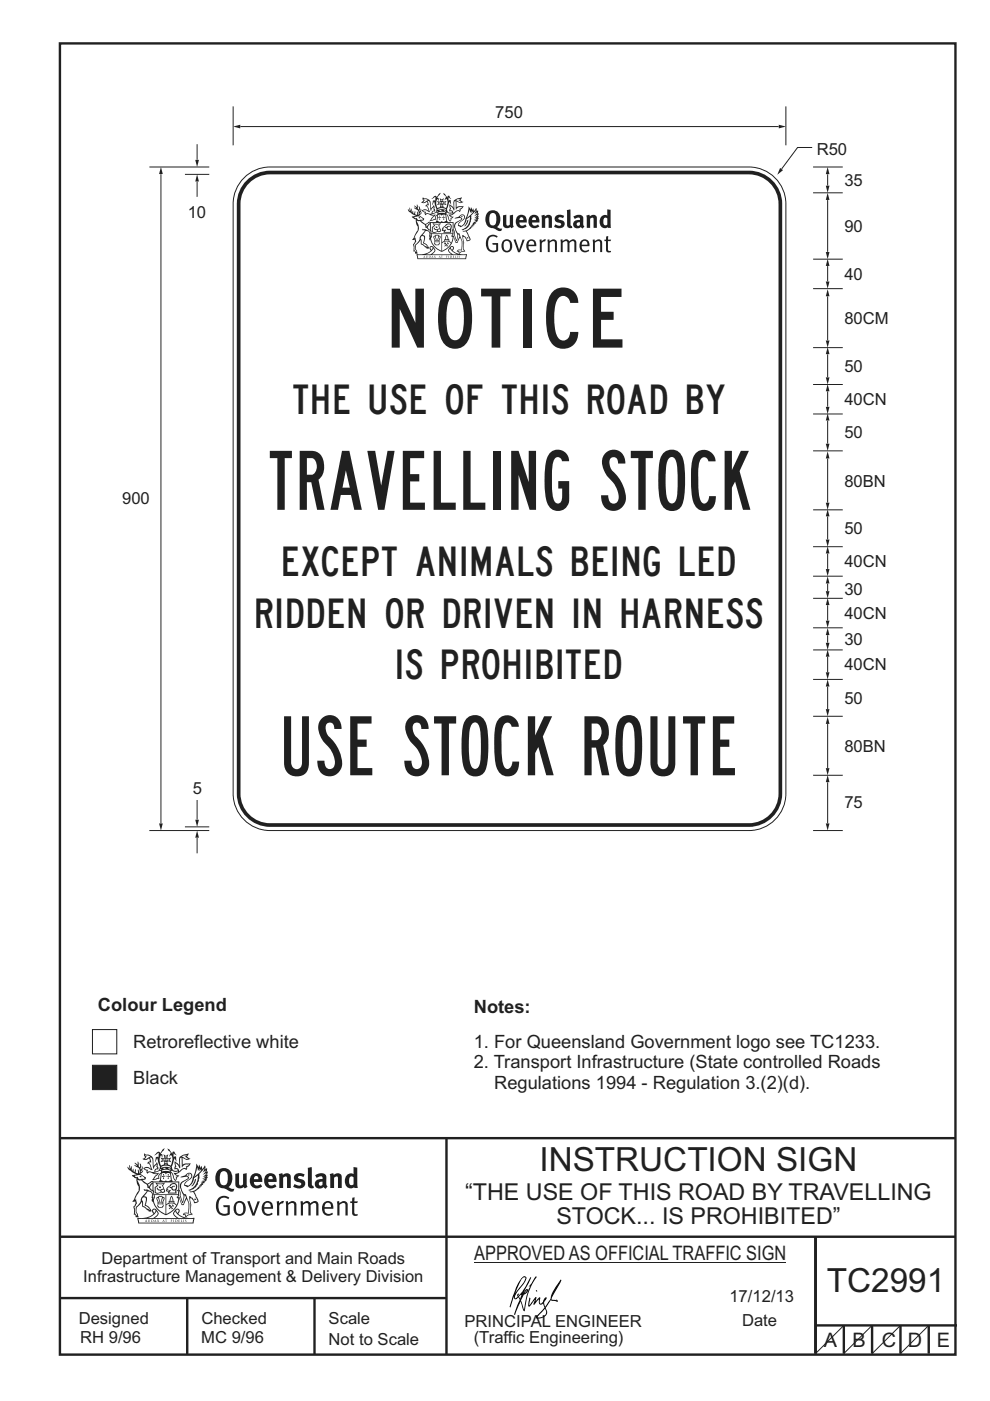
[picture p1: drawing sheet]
<svg xmlns="http://www.w3.org/2000/svg" width="210mm" height="297mm" viewBox="0 0 210 297" stroke-linecap="round" stroke-linejoin="round" font-family="sans-serif">
<g fill="none" stroke="#231f20" stroke-width=".51">
<path d="M12.7 9.2h190v278h-190zM12.7 241.3h189.9M94.7 241.4v45.8M12.7 275.2h82M12.7 262.2h190.1M39.7 275.2v12M66.7 275.2v12M173 262.2v24.8M173 281h30M179 281v6M185 281v6M191 281v6"/>
<path d="M197 281v6"/>
</g>
<path d="M100.6 267.7h66.2" fill="none" stroke="#231f20" stroke-width=".21"/>
<g fill="#231f20">
<path d="M47 248.5a2.55 2.55 0 0 0 0 2.7l.3 .1a.81 .81 0 0 0 1-.9v-.6a1.04 1.04 0 0 0-1.1-1.5zM46.3 248.1a1.82 1.82 0 0 1 2.1-.2 1.82 1.82 0 0 1 .9 1.9 2.29 2.29 0 0 1-.8 1.9l.7 .3h.5l-.2 .6a2.87 2.87 0 0 1-2-.7 2.12 2.12 0 0 1-1.7-3.1z" fill-rule="evenodd"/>
<path d="M49.9 248.9l.8-.2v2a.46 .46 0 0 0 .2 .6 .46 .46 0 0 0 .7-.2v-2.2l.7-.2v2.4l.2 .5-.6 .4-.2-.3a1.02 1.02 0 0 1-1.2 .2 1.02 1.02 0 0 1-.6-1.1z" fill-rule="evenodd"/>
<path d="M54 249.5l-.1 .5h.9a.49 .49 0 0 0-.2-.6 .49 .49 0 0 0-.6 .1zM53.4 249.2a1.34 1.34 0 0 1 1.6-.3 1.34 1.34 0 0 1 .6 1.5v.2h-1.7a.77 .77 0 0 0 .5 .8 .77 .77 0 0 0 .9-.3l.3 .4a1.59 1.59 0 0 1-2.1 .2 1.59 1.59 0 0 1-.4-2z" fill-rule="evenodd"/>
<path d="M57 249.5l-.1 .5h.9a.49 .49 0 0 0-.2-.6 .49 .49 0 0 0-.6 .1zM56.4 249.2a1.34 1.34 0 0 1 1.6-.3 1.34 1.34 0 0 1 .7 1.5v.2h-1.8a.77 .77 0 0 0 .5 .8 .77 .77 0 0 0 .9-.3l.3 .4a1.59 1.59 0 0 1-2 .2 1.59 1.59 0 0 1-.5-2z" fill-rule="evenodd"/>
<path d="M59.1 248.9l.8-.2 .1 .4a.95 .95 0 0 1 1-.3 .95 .95 0 0 1 .7 .8v2.3h-.8v-2.3a.46 .46 0 0 0-.8 .1v2.2h-.9z" fill-rule="evenodd"/>
<path d="M62.5 249.1a1.75 1.75 0 0 1 2.1-.1l-.2 .5-.6-.2a.43 .43 0 0 0-.6 .3l.4 .3a1.04 1.04 0 0 1 1.2 1.2 1.04 1.04 0 0 1-1.4 .9l-1.2-.4 .3-.6 1 .4 .4-.4a.88 .88 0 0 0-1-.5l-.4-.2-.1-.4z" fill-rule="evenodd"/>
<path d="M65.3 247.6l.8-.2 .1 3.8 .2 .2 .2 .5a.88 .88 0 0 1-1-.1 .88 .88 0 0 1-.3-1z" fill-rule="evenodd"/>
<path d="M67.8 250.6a.43 .43 0 0 0-.1 .7 .43 .43 0 0 0 .7-.1v-.7zM66.8 249.2a1.7 1.7 0 0 1 2.4 .1v1.8l.3 .4-.4 .5-.5-.3a1.03 1.03 0 0 1-1.7-.2 1.03 1.03 0 0 1 .8-1.5h.7v-.4a.8 .8 0 0 0-1.2 .1z" fill-rule="evenodd"/>
<path d="M69.9 248.9l.8-.2 .1 .4a.95 .95 0 0 1 1-.3 .95 .95 0 0 1 .7 .8v2.3h-.8v-2.3a.46 .46 0 0 0-.8 .1v2.2h-.8z" fill-rule="evenodd"/>
<path d="M74.3 249.5a1.48 1.48 0 0 0 0 1.7l.4 .1 .3-.2v-1.5l-.3-.2zM75 247.4l.8 .2 .1 4.3h-.7l-.1-.2a1.26 1.26 0 0 1-1.4 0 1.26 1.26 0 0 1-.6-1.3 1.29 1.29 0 0 1 .5-1.3 1.29 1.29 0 0 1 1.4-.2z" fill-rule="evenodd"/>
<path d="M46.4 253.9a1.72 1.72 0 0 1 2.2 0l-.2 .3a1.24 1.24 0 0 0-1.4-.1 1.24 1.24 0 0 0-.7 1.3 1.49 1.49 0 0 0 1.3 2l.7-.2v-1.3h-.9l-.1-.4h1.4v2a1.93 1.93 0 0 1-2.2-.1 1.93 1.93 0 0 1-.7-2.2l.2-.7z" fill-rule="evenodd"/>
<path d="M50.3 255.2a1.65 1.65 0 0 0 .3 2.2 .99 .99 0 0 0 1-1.5 .78 .78 0 0 0-.4-.8 .78 .78 0 0 0-.9 .1zM50 254.9a1.33 1.33 0 0 1 1.6-.1 1.33 1.33 0 0 1 .5 1.5 1.31 1.31 0 0 1-1.3 1.5 1.31 1.31 0 0 1-1.3-1.6l.1-.5z" fill-rule="evenodd"/>
<path d="M52.5 254.7l.4-.1 .9 2.6 .8-2.5h.5l-1.1 3h-.5z" fill-rule="evenodd"/>
<path d="M56.2 255.2l-.2 .7h1.4a.7 .7 0 0 0-.3-.8 .7 .7 0 0 0-.9 .1zM55.9 255a1.22 1.22 0 0 1 1.5-.2 1.22 1.22 0 0 1 .5 1.5h-1.9a.93 .93 0 0 0 .5 1 .93 .93 0 0 0 1.2-.2l.1 .3a1.43 1.43 0 0 1-1.7 .1 1.43 1.43 0 0 1-.6-1.7z" fill-rule="evenodd"/>
<path d="M58.7 254.8l.4-.2 .1 .5 .4-.3 .6-.2-.2 .6a.66 .66 0 0 0-.8 .6v1.9h-.4z" fill-rule="evenodd"/>
<path d="M60.6 254.8l.4-.2 .1 .5a.94 .94 0 0 1 1-.4 .94 .94 0 0 1 .8 .7v2.3h-.5l-.1-2.5a.81 .81 0 0 0-1.2 .3v2.2h-.4z" fill-rule="evenodd"/>
<path d="M63.7 254.7l.5-.1 .1 .5 .4-.3a.78 .78 0 0 1 1.1 .3 .9 .9 0 0 1 1-.5 .9 .9 0 0 1 .7 .8v2.3h-.4l-.1-2.5a.67 .67 0 0 0-1.1 .3v2.2h-.5v-2.4l-.4-.2-.7 .4v2.2h-.5z" fill-rule="evenodd"/>
<path d="M69 255.2l-.2 .7h1.4a.7 .7 0 0 0-.3-.8 .7 .7 0 0 0-.9 .1zM68.7 255a1.22 1.22 0 0 1 1.5-.2 1.22 1.22 0 0 1 .5 1.5h-1.9a.93 .93 0 0 0 .5 1 .93 .93 0 0 0 1.2-.2l.1 .3a1.44 1.44 0 0 1-1.7 .1 1.44 1.44 0 0 1-.6-1.7z" fill-rule="evenodd"/>
<path d="M71.4 254.8l.5-.2 .1 .5a.94 .94 0 0 1 1-.4 .94 .94 0 0 1 .7 .7v2.3h-.4l-.1-2.5a.81 .81 0 0 0-1.2 .3v2.2h-.5z" fill-rule="evenodd"/>
<path d="M74.7 254l.5-.2v.9h.7l-.1 .4h-.7l.1 2.2 .1 .1h.5l.1 .3a.75 .75 0 0 1-1.2-.6v-2h-.4v-.4h.4z" fill-rule="evenodd"/>
<path d="M30.8 244.9l1.1 .3-.9 .5h-.4l.5-.5zM31.8 245.5l.2-.1a2.44 2.44 0 0 1 .4 2l.1 .4 .7-1-.1 .6 .3 .3a.57 .57 0 0 0-.6 .8l-1-.2-.5 .2 .1-.5-.7-.2 .6-.2 1 .5 .1-.1-.6-1.3-.2-.1 .5-.1zM30.7 244.5l-.2 .4 .3 .4-.6 .4a1.04 1.04 0 0 0 1.4-.1l.2 .7h-.4l-.2 .4a.94 .94 0 0 1 .9 1.1l-.2-.1a1.16 1.16 0 0 0-1.5-.1l.3 .4 .4 .2 .1 .5 .2 .2v-.2a.94 .94 0 0 1 1.1 .2h.9l-1.2 1.2a1.13 1.13 0 0 0 1.2-.2l.4-.1-.1-.4 .5-.7a.83 .83 0 0 0-.6 1.1l-.3-.1-.7 .3 1.1-1.4-.5 .2-.5-.1 1.3-.5-.2-.2-.8 .4v-.3l.2-.2 .3 .1 .1-.3-.2-.4v-.6l-.2-.3-.6 .9v-.7a1.42 1.42 0 0 0-1.7-1.8z" fill-rule="evenodd"/>
<path d="M38.5 245.3l.5-.3 .7-.1-.6 .3 .8 .5h-.3zM38.3 245.5h.2l.1 2a1.69 1.69 0 0 1 1.5-.7l-.7 .5 .1 .5a1.1 1.1 0 0 0-1.5 .6l-.1-.5-.2-.2h-.5l.2-.4-.2-.7a1.42 1.42 0 0 1 .8 1.1l.2-.1zM37.1 246.2l.1 1-.2 .3v.5l.6-.1 .1 .2a.96 .96 0 0 1-1.1-.1l-.1 .1a1.06 1.06 0 0 0 1.3 .2v.1a.72 .72 0 0 1-1 .2l.3 .5 .6 .3-.4 .1-.1 .7-.3-.4-.3-1.1-.4-.4 .4 .9a1.54 1.54 0 0 0 .6 1.2l.2-.3a.58 .58 0 0 1 .5-.7l.1-.2h-.3l-.4-.3 .9-.5a.93 .93 0 0 1 1.1-.5l.1 .2 .2-.1 .1-.5a.99 .99 0 0 0 .7-.9l-1.3 .1-.4 .3v-1.5l.9 .4 .8-.3h-.3l-.5-.4 .4-.7-.7 .2a1.46 1.46 0 0 0-1.3 2.1v.4l-.2-.4z" fill-rule="evenodd"/>
<path d="M35.6 248.9l.2 .1-.1 .4h.3l-.3 .1v.5l-.1-.6h-.3l.3-.1z" fill-rule="evenodd"/>
<path d="M34.6 248.9l.2 .1-.1 .3 .4 .1h-.4v.6l-.1-.5-.3-.1h.3z" fill-rule="evenodd"/>
<path d="M34.3 248.8a.57 .57 0 0 1 .9 .2 .57 .57 0 0 1 .9-.2l.2 1.4-.2 .1a.57 .57 0 0 1-.9-.1 .69 .69 0 0 1-1.1 0zM34.2 248.1l-.3 2.1-.2 .4h2.9l-.1-.4-.3-2.1h-.2v.3l-.8-.1-.9 .1 .1-.3z" fill-rule="evenodd"/>
<path d="M34.2 252.4a.3 .3 0 0 0 .6 0 .3 .3 0 0 0-.6 0zM33.3 251l.3 .3-.3 .3a.79 .79 0 0 0 0 1.3l.8-.2-.1-.3a.55 .55 0 0 1-.7-.6h.1l.1 .3 .4 .1 .8-.2-.4-.7 .4-.3-.7 .1zM33 250.7l1.1 .2 .9-.2-.4 .7 .4 1.1a.56 .56 0 0 1-.8 .3l-.2 .1a.73 .73 0 0 1-.9 .1 .73 .73 0 0 1-.3-.9v-.4l.5-.4z" fill-rule="evenodd"/>
<path d="M35.6 251.9l.7-.5a.58 .58 0 0 1 1-.1 .58 .58 0 0 1-.5 .9l-.2-.3a.43 .43 0 0 1 .6-.3v-.1a.57 .57 0 0 0-.8 .2l-.2-.1-.3 .2 .4 .1a.55 .55 0 0 0 .9 .5v.5h-1.3l.3-.4-.1-.2-.6 .1 .2-.2-.2-.1zM35.4 251.8l-.1 .2a.39 .39 0 0 0 .2 .7l.3-.1-.2 .5h1.9l-.1-.8a.86 .86 0 0 0-.1-1.4 .86 .86 0 0 0-1.3 .4z" fill-rule="evenodd"/>
<path d="M36 254.8h.8v.2h-.8zM36.4 253.8l.2 .8h-.4zM36.4 253.5l-.3 .5-.1 .6h-.2v.4l-.7 .4 .1 .2a1.48 1.48 0 0 1 2.2 .1l.2-.1-.6-.5v-.5h-.2l-.1-.6z" fill-rule="evenodd"/>
<path d="M35.8 255.4l.3 .1 .2 .3 .3-.2-.2-.2a.38 .38 0 0 1 .4 .5l-.1-.2-.3 .3 .3 .2-.3 .2-.1-.3-.4 .3-.1-.2 .4-.3-.2-.1-.1 .1z" fill-rule="evenodd"/>
<path d="M34.5 254h.2v.2l-.3 .6h-.1zM33.6 255.3h.9v.2a.55 .55 0 0 1-.8 .4v-.2h-.2zM33.4 254h.2l.2 .8h-.2zM33.6 255h.8l.1 .1-.8 .1zM33.8 253.7h.5l-.2 1.1h-.2zM33.3 253.8l-.1 .3 .3 1.2a.48 .48 0 0 0-.1 .5 .48 .48 0 0 0 .4 .3l.6-.1a.49 .49 0 0 0 .2-.7l.3-1.2-.1-.3a1.42 1.42 0 0 0-1.5 0z" fill-rule="evenodd"/>
<path d="M33.6 251.6h.5l.1 .3h-.4z" fill-rule="evenodd"/>
<path d="M41.3 250.1l.3-.2-.2 .9-.6 .7h-.2l.5-.7z" fill-rule="evenodd"/>
<path d="M39.7 249l.3-.2 .5 .2a.88 .88 0 0 1-.6 1.1 1.22 1.22 0 0 0-.8 1.3l.5 .2a.72 .72 0 0 0 .9-.4l.5-.8 .2-.6 .8-.6v.3a2.85 2.85 0 0 1-2 2.8l.1 .1a2.13 2.13 0 0 0 1.9-1.5l-.1-.2a2.01 2.01 0 0 0 .3-1.8l1.2-1.3-.4 1 .7-.5-.7 1 .8-.4-.8 .8 .7-.1-.9 .5 .8-.1-.8 .4h.7l-.8 .3 .3 .2h-.4l.2 .4-.4-.1 .2 .3h-.4l.1 .3h-.1a2.16 2.16 0 0 1-2 1l.1 .2h.4a.76 .76 0 0 1 .7 .7l.5 1.2-.6 .2a1.45 1.45 0 0 0-1.2-1.3l.3 1.8-.1 1.9 .4 .2a1.07 1.07 0 0 0-1.2 .4v-.3l-.5-.2a.87 .87 0 0 1 1-.1l.1-.7a4.4 4.4 0 0 0-.6-3.1l-.1-.3h-.2a2.16 2.16 0 0 1-.7-2.2l.3-.3 1.2-.8a.55 .55 0 0 0-.4-.7zM37.8 252.4a.76 .76 0 0 1 .3 1.1l.6 1.6 .4-1.7 .2 .1a.61 .61 0 0 1-.1 .9l-.3 .9h-.2l-.7-1.6-.3 .1a1.18 1.18 0 0 0 .1-1.4zM41.8 247.5l.2 .8 .3-.6v.6l.3-.5a1.9 1.9 0 0 1-1.1 1.4l-.3 .3zM38.2 249.6l1.4-.1 .2 .1v.3l-.5 .3a1.26 1.26 0 0 0-1 1.9l.2 .7a1.84 1.84 0 0 1 .2 2l-.4-1.3a.96 .96 0 0 0-.4-1.3l-.4 .3a.78 .78 0 0 1-.1 1.3l.2 .2h.4l.4 1.1a.38 .38 0 0 0 .2 .4 .38 .38 0 0 0 .4-.1l.6-1.2a2.94 2.94 0 0 1 .3 2.5v.5l-.8-.1-.3 .4v.2l.4-.1 .1 .4 .2 .1a1.02 1.02 0 0 1 1.3-.5l-.1-.4-.3-.1 .2-1.7-.3-1.4 .1 .1a1.14 1.14 0 0 1 .7 .9 .63 .63 0 0 0 .9-.2 .63 .63 0 0 0-.2-.8l-.6-1.3 .9-.6 .2-.3 .2-.1v-.2h.3l-.1-.3h.4l-.1-.3 .5-.1-.2-.2 .5-.4 .1-.2-.3 .1 .5-.6-.3 .1 .3-.6-.4 .1 .4-.5v-.3l-.3 .2 .1-.6v-.3l-.4 .3-.1-.8-.5 .8-.2-.7-.2 .5-.3-.8-.1 .6-.5-.8-.1 1.4-.7 1.9a1.81 1.81 0 0 1-.9 1.4l-.6-.2a1.75 1.75 0 0 1 1.1-1.2 .75 .75 0 0 0 .1-1.3 .75 .75 0 0 0-1.2 .5z" fill-rule="evenodd"/>
<path d="M41.2 254.2l.3-.1 .1 .3h-.4z" fill-rule="evenodd"/>
<path d="M29.4 258.4h11.6l-.2 .8h-11.3zM31.3 258.2l.5-.1a2.48 2.48 0 0 0 1.4-1.3l.2 .6-.5 .5-.4 .3zM32.5 256.6l.3-.2 .2 .2-.3 .6zM37.2 256.8a2.65 2.65 0 0 0 1.8 1.4h-1.1l-.5-.3-.5-.5zM37.4 256.6l.2-.2 .3 .2-.3 .6zM29.2 258.2l.1 1.2h11.7l.3-1.1-.2-.1a4.1 4.1 0 0 1-3.3-.9l.3-.4-.1-.5a1.06 1.06 0 0 0-1.3 .9l.2 .4 .6 .5h-4.7l.3-.1a.84 .84 0 0 0 .6-.7 .84 .84 0 0 0-.5-.9l-.3-.2-.5 .1-.1 .5 .3 .4a4.2 4.2 0 0 1-3.4 .9z" fill-rule="evenodd"/>
<path d="M31 258.7l.1 .2h-.2zM31 258.6l-.3 .5 .4-.1 .2 .1z" fill-rule="evenodd"/>
<path d="M31.3 258.6h.2v.4a.25 .25 0 0 0 .3-.1 .25 .25 0 0 0-.1-.3h.1a.29 .29 0 0 1 0 .4 .29 .29 0 0 1-.4 0 .29 .29 0 0 1 0-.4z" fill-rule="evenodd"/>
<path d="M32.2 258.6a.22 .22 0 0 1 .3 .2 .22 .22 0 0 1-.3 .2zM32 258.6v.5a.33 .33 0 0 0 .5-.1 .33 .33 0 0 0 0-.4 .33 .33 0 0 0-.5 0z" fill-rule="evenodd"/>
<path d="M32.9 258.7l.1 .2h-.2zM32.9 258.6l-.2 .5 .3-.1 .2 .1z" fill-rule="evenodd"/>
<path d="M33.3 258.6h.2v.2l.3-.2-.2 .2 .2 .3-.3-.2-.1 .2h-.1l.2-.3z" fill-rule="evenodd"/>
<path d="M34.7 258.7l.1 .2h-.2zM34.7 258.6l-.3 .5 .4-.1 .2 .1z" fill-rule="evenodd"/>
<path d="M35 258.6h.4h-.1v.5h-.2l.1-.5z" fill-rule="evenodd"/>
<path d="M36.2 258.6h.3h-.2v.2h.2h-.2l.1 .3h-.2z" fill-rule="evenodd"/>
<path d="M36.7 258.6h.2v.5h-.2z" fill-rule="evenodd"/>
<path d="M37.3 258.6a.22 .22 0 0 1 .3 .2 .22 .22 0 0 1-.3 .2zM37.1 258.6v.5a.33 .33 0 0 0 .5-.1 .33 .33 0 0 0 0-.4 .33 .33 0 0 0-.5 0z" fill-rule="evenodd"/>
<path d="M37.8 258.6h.3h-.1v.2h.1h-.1v.2l.1 .1h-.3z" fill-rule="evenodd"/>
<path d="M38.3 258.6h.3l-.1 .4 .2 .1h-.4z" fill-rule="evenodd"/>
<path d="M38.9 258.6h.2v.5h-.2z" fill-rule="evenodd"/>
<path d="M39.3 258.6h.2l-.2 .1 .2 .2-.1 .2h-.1v-.2l.2 .1z" fill-rule="evenodd"/>
<path d="M34.2 247.4a1.51 1.51 0 0 1 2 .2 2.67 2.67 0 0 0-2.1 0zM35.7 247.6l.4 .2 .1 .2-.4-.1zM34.6 247.7l.4-.1 .2 .2h-.4zM34 247.9l.3 .1-.3 .1zM34.9 246.9l.3-.2 .2 .2zM34.9 245.7h.2v.4h-.2zM35 245.1l.2 .2 .2-.2-.1 .4h-.2zM35.1 246.3h.2l.1 .4-.2-.2-.2 .2zM35.3 245.7h.2v.4h-.2zM34.4 245.7l.3 .1v.2l-.3 .1 .2-.2zM35.7 245.8l.3-.1-.2 .2 .2 .2-.4-.1zM32.7 244.9l1-.5-.1 1-.2-.1-.4 .1-.2 1.1 .5-1 .2 .9a1.84 1.84 0 0 1 .3 1.7l.4 .1a2.48 2.48 0 0 1 2.2 .1l.2-.3-.2-.7 .7-1.7 .4 .6-.2-1-.2-.1-.2 .3v-.9l.6 .4-.6-.7h-.3l-.1 .4-.5-.8-.5-.3 .2 .4 .5 .6-.4 .7 .4-.3a2.06 2.06 0 0 1 0 2.2l-.6-.2-.1-.6 .1-.1 .8 .2-.4-.5 .4-.5-.7 .2-.2-.2 .2-.7-.5 .4-.5-.4 .2 .7-.2 .2-.7-.2 .4 .5-.4 .5 .7-.2 .2 .1-.2 .6-.5 .2a2.02 2.02 0 0 1 0-2.2l.3 .5-.1-.6-.3-.1 .8-1.2-.5 .3-.4 .7-.2-.3a.8 .8 0 0 0-.8 .5z" fill-rule="evenodd"/>
<path d="M29.2 250.1l.3 .2a.61 .61 0 0 1 .8 .3l.3 .2a.8 .8 0 0 1 .6 1l.4 .1 .5 .6a1 1 0 0 1 .5 1l-.1 .7v-.5h-.1a.96 .96 0 0 0-.8-1.3l-.3-.2h-.6l-.1-.1-.2 .1 .2 .3h.5l-1.1 1.4-.2 .9-.4 .6a1.33 1.33 0 0 0-.5 1.8l.2 .5a1.26 1.26 0 0 1-.5-1.4l-.1-.4a1.56 1.56 0 0 0 .4-1.7l-.3 .2 .2-.5a3.2 3.2 0 0 0 .7-3zM30.4 253.9h.4a2.06 2.06 0 0 1-.1 1.6l.7 .5 .4 .5-.6-.2-.8-.6-.1-.9a.51 .51 0 0 1 .1-.9zM28.6 249.3a1.52 1.52 0 0 1 2.1 .6l-1.1 .1-.2-.1-.2-.4-.4 .1zM27.5 247v.8l-.3-.4-.2 .1a3.1 3.1 0 0 0 2 1.5l-1 .1 .5 .6 .5 .1v1.1a1.84 1.84 0 0 1-.2 2.5l-.4 .9-.4 .4 .3 .1 .4-.1 .1 .4-.2 .5-.3 .2 .1 1.8 .2-.1 .2 .6h.2l.4-.1-.1-.5a1.3 1.3 0 0 1-.1-1.6l.8-1.1 .2 1.1 .6 .2 .4 .6 .2-.2 .2 .4 .5-.1a1.85 1.85 0 0 0-1.2-1.3l.1-.3a1.39 1.39 0 0 0 0-1.5h-.5l.5-.6a.66 .66 0 0 1 .9-.4 .66 .66 0 0 1 .3 .9l-.1 .4h.2v.1l-.2 .3 .2 .5 .2-.3a2.24 2.24 0 0 0 .1-2.2 .73 .73 0 0 1-.7-.6 .73 .73 0 0 1 .5-.8l.1-.2a.94 .94 0 0 0-.9 .8 .48 .48 0 0 1-.1-.5 .48 .48 0 0 1 .5-.3l.5-.3a.51 .51 0 0 0-.8 .2l-.5 .3-1-.8 .6-.1 .1-.5-1.1-.7 .5-.4v-.4l-.5 .5 .1-.2a.69 .69 0 0 0 .2-1.1v.5l-.3 .2 .1-1.1-.3-.2 .1 .6-.1 .2-.4-1.2v.6l-.7-.3 .6 .6-.6-.2 .2 .3a1 1 0 0 1 .8 1.5l-.2-.8v.8l-.5-.2-.1-.7-.2 .6-.2-.1v-.6l-.2 .4-.2-.2 .1-.7-.2 .5z" fill-rule="evenodd"/>
<path d="M29.5 249.5l.3-.2 .3 .3z" fill-rule="evenodd"/>
<path d="M32.4 250.5h5.6v2l-.2-.1v-1.7h-5.2v2.5h5.2v-.8l.1 .2-.1 1.1v-.3h-2.5v4a4.1 4.1 0 0 0 2.6-3.6l.1-.1a4 4 0 0 1-2.8 3.9 4.2 4.2 0 0 1-2.8-4.7l.1 1.3 .1-.1a3.8 3.8 0 0 0 2.5 3.3v-4h-2.5l-.2-.9z" fill-rule="evenodd"/>
<circle cx="40" cy="249.1" r=".17"/>
</g>
<g fill="#000">
<path d="M111.6 273.7l.2-.2-.5 .7zM110.4 274.5l.2 .1-.3 .8-.2-.5zM110.9 270.9h.5a9.3 9.3 0 0 1-2 3.1l-.1 .3 1-2.5zM110.6 271a14.7 14.7 0 0 0-2.2 4.9l-.3 1.2 .1 .1 .8-2.3a.42 .42 0 0 0 .2 .6 .42 .42 0 0 0 .6-.3l.2-.1 .2 .5-1.1 3.2h.2l1.1-2.9 .6 1.9 .2 .2 .2-.5a13.5 13.5 0 0 1 2-6.2l.4-.5-.1-.2-1.6 2.1 .4-.1a14.9 14.9 0 0 0-1.3 5.1l-.4-1.1a1.39 1.39 0 0 1 .2-1.9l.1-.2a.92 .92 0 0 0 .8-1.2 .75 .75 0 0 0-.8 .7l-.1 .2 1.6-3.4h-.1l-.4 .7a10.5 10.5 0 0 1-2.2 3.3l.2-.5a.32 .32 0 0 0-.4 .2 .32 .32 0 0 0 .1 .4l-.5 .4a3.2 3.2 0 0 1 1.1-2.3l.5-.6a2.49 2.49 0 0 0 .7-1.6l-.4-.2z" fill-rule="evenodd"/>
<path d="M113.7 273.6l.3 .2h-.3z" fill-rule="evenodd"/>
<path d="M115.6 277.5a1.15 1.15 0 0 1 .1 1.3 1.15 1.15 0 0 1-1.2 .5l-.6 .1zM112.2 275.2l-.2 1.6 .2 .2 1.2-1.5-.2 1.1 1.1-1.1a.94 .94 0 0 0 .4 1.1l.5-.3 .3 .9-1.2 1.3a.98 .98 0 0 0-.5 1 1.9 1.9 0 0 0 2.3-1.3l-.1-.2a1.02 1.02 0 0 1 .2-1.4l.6-1 1.5 .3-.2-.4v.2l-1.1-.1v-.3l2-3.6 .1-.2-.2-.2-1.7 2.8a6.6 6.6 0 0 1-1.6 2.9l-.1-.2a1.01 1.01 0 0 1 .4-1.4l.1-.2-.3-.1-.4 .4-.1 .5-.6 .4-.1-.4 .1-.9-.2-.1-.9 1 .3-1h-.2l-1.4 1.8 .3-1.5v-.1z" fill-rule="evenodd"/>
</g>
<path d="M179 281l-6 6M185 281l-6 6M191 281l-6 6M197 281l-6 6" fill="none" stroke="#231f20" stroke-width=".21"/>
<path d="M19.6 218.3h5.2v5.1h-5.2z" fill-rule="evenodd" fill="#fff" stroke="#231f20" stroke-width=".21"/>
<path d="M19.6 225.9h5.2v5.1h-5.2z" fill-rule="evenodd" fill="#231f20" stroke="#231f20" stroke-width=".21"/>
<path d="M34.1 36.9v137.7" fill="none" stroke="#231f20" stroke-width=".21"/>
<g fill="#231f20">
<path d="M34.1 35.4l.4 1.5h-.8z"/>
<path d="M33.7 174.6h.8l-.4 1.5z"/>
</g>
<path d="M175.5 165.9v8.7" fill="none" stroke="#231f20" stroke-width=".21"/>
<g fill="#231f20">
<path d="M175.5 164.3l.4 1.5h-.7z"/>
<path d="M175.2 174.6h.7l-.4 1.5z"/>
</g>
<path d="M175.5 153.5v9.3" fill="none" stroke="#231f20" stroke-width=".21"/>
<g fill="#231f20">
<path d="M175.5 152l.4 1.5h-.7z"/>
<path d="M175.2 162.9h.7l-.4 1.5z"/>
</g>
<path d="M175.5 145.6v4.7" fill="none" stroke="#231f20" stroke-width=".21"/>
<g fill="#231f20">
<path d="M175.5 144l.4 1.6h-.7z"/>
<path d="M175.2 150.4h.7l-.4 1.5z"/>
</g>
<path d="M175.5 139.3v3.2" fill="none" stroke="#231f20" stroke-width=".21"/>
<g fill="#231f20">
<path d="M175.5 137.7l.4 1.5h-.7z"/>
<path d="M175.2 142.5h.7l-.4 1.5z"/>
</g>
<path d="M175.5 134.7v1.6" fill="none" stroke="#231f20" stroke-width=".21"/>
<g fill="#231f20">
<path d="M175.5 133.1l.4 1.5h-.7z"/>
<path d="M175.2 136.3h.7l-.4 1.5z"/>
</g>
<path d="M175.5 128.3v3.3" fill="none" stroke="#231f20" stroke-width=".21"/>
<g fill="#231f20">
<path d="M175.5 126.8l.4 1.5h-.7z"/>
<path d="M175.2 131.6h.7l-.4 1.5z"/>
</g>
<path d="M175.5 123.7v1.6" fill="none" stroke="#231f20" stroke-width=".21"/>
<g fill="#231f20">
<path d="M175.5 122.2l.4 1.5h-.7z"/>
<path d="M175.2 125.3h.7l-.4 1.6z"/>
</g>
<path d="M175.5 117.4v3.2" fill="none" stroke="#231f20" stroke-width=".21"/>
<g fill="#231f20">
<path d="M175.5 115.8l.4 1.5h-.7z"/>
<path d="M175.2 120.7h.7l-.4 1.5z"/>
</g>
<path d="M175.5 109.5v4.9" fill="none" stroke="#231f20" stroke-width=".21"/>
<g fill="#231f20">
<path d="M175.5 108l.4 1.5h-.7z"/>
<path d="M175.2 114.4h.7l-.4 1.5z"/>
</g>
<path d="M175.5 97.2v9.4" fill="none" stroke="#231f20" stroke-width=".21"/>
<g fill="#231f20">
<path d="M175.5 95.7l.4 1.5h-.7z"/>
<path d="M175.2 106.6h.7l-.4 1.5z"/>
</g>
<path d="M175.5 89.2v4.8" fill="none" stroke="#231f20" stroke-width=".21"/>
<g fill="#231f20">
<path d="M175.5 87.6l.4 1.6h-.7z"/>
<path d="M175.2 94.1h.7l-.4 1.5z"/>
</g>
<path d="M175.5 83v3.2" fill="none" stroke="#231f20" stroke-width=".21"/>
<g fill="#231f20">
<path d="M175.5 81.4l.4 1.6h-.7z"/>
<path d="M175.2 86.3h.7l-.4 1.5z"/>
</g>
<path d="M175.5 75.1v4.9" fill="none" stroke="#231f20" stroke-width=".21"/>
<g fill="#231f20">
<path d="M175.5 73.6l.4 1.5h-.7z"/>
<path d="M175.2 80h.7l-.4 1.5z"/>
</g>
<path d="M175.5 62.8v9.4" fill="none" stroke="#231f20" stroke-width=".21"/>
<g fill="#231f20">
<path d="M175.5 61.3l.4 1.5h-.7z"/>
<path d="M175.2 72.2h.7l-.4 1.5z"/>
</g>
<path d="M175.5 56.4v3.3" fill="none" stroke="#231f20" stroke-width=".21"/>
<g fill="#231f20">
<path d="M175.5 54.9l.4 1.5h-.7z"/>
<path d="M175.2 59.7h.7l-.4 1.5z"/>
</g>
<path d="M175.5 42.4v11" fill="none" stroke="#231f20" stroke-width=".21"/>
<g fill="#231f20">
<path d="M175.5 40.9l.4 1.5h-.7z"/>
<path d="M175.2 53.4h.7l-.4 1.5z"/>
</g>
<path d="M172.3 31.3h-3.1l-3.4 4.5" fill="none" stroke="#231f20" stroke-width=".21"/>
<path d="M165.5 35.6l.6 .5-1.2 1z" fill="#231f20"/>
<path d="M175.5 37v2.3" fill="none" stroke="#231f20" stroke-width=".21"/>
<g fill="#231f20">
<path d="M175.5 35.4l.4 1.5h-.7z"/>
<path d="M175.2 39.4h.7l-.4 1.5z"/>
</g>
<path d="M51 26.8h114.1" fill="none" stroke="#231f20" stroke-width=".21"/>
<g fill="#231f20">
<path d="M49.4 26.8l1.6-.4v.8z"/>
<path d="M165.2 26.4l1.5 .4-1.5 .4z"/>
</g>
<g fill="none" stroke="#231f20" stroke-width=".21">
<path d="M49.4 22.6v8.2M51.7 37.7a7.8 7.8 0 0 1 5.6-2.3h101.6a7.9 7.9 0 0 1 7.8 7.8v125.1a7.9 7.9 0 0 1-7.8 7.8h-101.6a7.9 7.9 0 0 1-7.9-7.8v-125.1a7.8 7.8 0 0 1 2.3-5.5zM166.7 22.6v8.2M172.5 35.4h6.3M172.5 54.9h6.3M172.5 40.9h6.3M172.5 73.7h6.3M172.5 61.2h6.3M172.5 95.6h6.3M172.5 87.8h6.3M172.5 81.5h6.3M172.5 115.9h6.3"/>
<path d="M172.5 108.1h6.3M172.5 137.8h6.3M172.5 126.9h6.3M172.5 133.1h6.3M172.5 122.2h6.3M172.5 151.9h6.3M172.5 144h6.3M172.5 164.4h6.3M172.5 176.1h6.3"/>
</g>
<path d="M52.7 37.9a7 7 0 0 1 4.6-1.7h101.6a7.1 7.1 0 0 1 7 7v125.1a7.1 7.1 0 0 1-7 7h-101.6a7.1 7.1 0 0 1-7.1-7v-125.1a7 7 0 0 1 2.5-5.3z" fill-rule="evenodd" fill="#231f20"/>
<path d="M52.9 38.8a6.3 6.3 0 0 1 4.4-1.8h101.6a6.3 6.3 0 0 1 6.2 6.2v125.1a6.3 6.3 0 0 1-6.2 6.2h-101.6a6.3 6.3 0 0 1-6.3-6.2v-125.1a6.2 6.2 0 0 1 1.9-4.4z" fill-rule="evenodd" fill="#fff"/>
<path d="M31.7 35.4h12.7M39.2 37h5.2M31.7 176.1h12.7M39.2 175.3h5.2M41.8 169.6v4.2" fill="none" stroke="#231f20" stroke-width=".21"/>
<path d="M41.4 173.8h.8l-.4 1.5z" fill="#231f20"/>
<path d="M41.8 30.6v3.3" fill="none" stroke="#231f20" stroke-width=".21"/>
<path d="M41.4 33.9h.8l-.4 1.5z" fill="#231f20"/>
<path d="M41.8 177.6v3.3" fill="none" stroke="#231f20" stroke-width=".21"/>
<path d="M41.8 176.1l.4 1.5h-.8z" fill="#231f20"/>
<path d="M41.8 38.5v3.2" fill="none" stroke="#231f20" stroke-width=".21"/>
<g fill="#231f20">
<path d="M41.8 37l.4 1.5h-.8z"/>
<path d="M104.1 45.3a2.12 2.12 0 0 0 .1 2.4l.2 .1a.71 .71 0 0 0 .9-.8l-.1-1.2a.7 .7 0 0 0-.4-.6 .7 .7 0 0 0-.7 .1zM103.5 45a1.6 1.6 0 0 1 1.8-.2 1.6 1.6 0 0 1 .8 1.6l-.1 .9-.6 .8 .6 .4h.5l-.2 .4a2.53 2.53 0 0 1-1.7-.5 1.87 1.87 0 0 1-1.5-2.8z" fill-rule="evenodd"/>
<path d="M106.7 45.7l.7-.2v1.8a.41 .41 0 0 0 .2 .5 .41 .41 0 0 0 .5-.2v-1.9l.7-.2v2.1l.2 .5-.5 .3-.2-.3a.9 .9 0 0 1-1.1 .3 .9 .9 0 0 1-.5-1z" fill-rule="evenodd"/>
<path d="M110.4 46.1l-.2 .6 .8-.1a.43 .43 0 0 0-.1-.4 .43 .43 0 0 0-.5-.1zM109.7 45.9a1.21 1.21 0 0 1 1.6-.2 1.21 1.21 0 0 1 .4 1.5h-1.5a.68 .68 0 0 0 .4 .7 .68 .68 0 0 0 .8-.3l.3 .4a1.43 1.43 0 0 1-1.9 0 1.43 1.43 0 0 1-.2-1.9z" fill-rule="evenodd"/>
<path d="M113.1 46.1l-.2 .6 .8-.1a.43 .43 0 0 0-.2-.4 .43 .43 0 0 0-.4-.1zM112.4 45.9a1.21 1.21 0 0 1 1.5-.2 1.21 1.21 0 0 1 .5 1.5h-1.6a.68 .68 0 0 0 .5 .7 .68 .68 0 0 0 .8-.3l.3 .4a1.43 1.43 0 0 1-1.9 0 1.43 1.43 0 0 1-.2-1.9z" fill-rule="evenodd"/>
<path d="M114.8 45.7l.7-.2 .1 .4a.84 .84 0 0 1 .9-.3 .84 .84 0 0 1 .6 .7v2h-.7l-.1-2-.2-.2-.5 .3v1.9h-.7z" fill-rule="evenodd"/>
<path d="M117.9 45.8l.8-.3 1 .3-.3 .5-.8-.2-.2 .2 .2 .2a1.01 1.01 0 0 1 1.1 1.3 1.56 1.56 0 0 1-2.2 .3l.3-.5 .2 .1a.61 .61 0 0 0 1-.1 .78 .78 0 0 0-.9-.5l-.4-.3a.87 .87 0 0 1 .2-1z" fill-rule="evenodd"/>
<path d="M120.2 44.6l.8-.2v3.3l.3 .2 .1 .4a.77 .77 0 0 1-.9-.1 .77 .77 0 0 1-.2-.8z" fill-rule="evenodd"/>
<path d="M122.5 47.2l-.2 .1a.36 .36 0 0 0 .1 .5 .36 .36 0 0 0 .4 0l.2-.1v-.6zM121.6 45.9a1.5 1.5 0 0 1 2.1 .1v1.7l.3 .3-.4 .4-.4-.3a.9 .9 0 0 1-1.5-.1 .9 .9 0 0 1 .7-1.3l.6-.1v-.3a.7 .7 0 0 0-1.1 .1z" fill-rule="evenodd"/>
<path d="M124.4 45.7l.6-.2 .1 .4a.84 .84 0 0 1 .9-.3 .84 .84 0 0 1 .6 .7v2h-.7v-2l-.2-.2-.5 .3v1.9h-.7z" fill-rule="evenodd"/>
<path d="M128.2 46.2l-.2 .4a.83 .83 0 0 0 .5 1.2l.3-.2v-1.3zM128.8 44.4l.7 .1 .1 3.8h-.6l-.1-.1a1.12 1.12 0 0 1-1.2 0 1.12 1.12 0 0 1-.5-1.2 1.14 1.14 0 0 1 .4-1.2 1.14 1.14 0 0 1 1.2-.1z" fill-rule="evenodd"/>
<path d="M103.6 50.1a1.52 1.52 0 0 1 2 0l-.2 .3a1.09 1.09 0 0 0-1.3-.2 1.09 1.09 0 0 0-.6 1.1 1.34 1.34 0 0 0 1.2 1.8l.5-.1v-1.1h-.7l-.1-.4h1.2v1.7a1.72 1.72 0 0 1-2-.1 1.72 1.72 0 0 1-.5-1.9z" fill-rule="evenodd"/>
<path d="M107.1 51.2a1.5 1.5 0 0 0 .2 1.9 .88 .88 0 0 0 .9-1.2l-.3-.7-.4-.1zM106.8 51a1.18 1.18 0 0 1 1.3-.1 1.18 1.18 0 0 1 .5 1.3 1.16 1.16 0 0 1-1.1 1.3 1.16 1.16 0 0 1-1.1-1.4v-.5z" fill-rule="evenodd"/>
<path d="M108.9 50.8l.5-.1 .7 2.3 .7-2.2h.5l-1 2.7h-.4z" fill-rule="evenodd"/>
<path d="M112.3 51.3l-.2 .6h1.2a.62 .62 0 0 0-.3-.7 .62 .62 0 0 0-.7 .1zM111.9 51.1a1.07 1.07 0 0 1 1.4-.2 1.07 1.07 0 0 1 .5 1.3h-1.7a.82 .82 0 0 0 .4 .9 .82 .82 0 0 0 1-.2l.2 .3a1.31 1.31 0 0 1-1.7 0 1.31 1.31 0 0 1-.3-1.7z" fill-rule="evenodd"/>
<path d="M114.4 50.8l.4-.1 .1 .5 .5-.4h.4l-.2 .4a.58 .58 0 0 0-.7 .6v1.6h-.4z" fill-rule="evenodd"/>
<path d="M116.1 50.9l.4-.2 .1 .5a.82 .82 0 0 1 .9-.5 .82 .82 0 0 1 .6 .7v2h-.4v-2l-.1-.2-.3-.1-.7 .4v1.9h-.4z" fill-rule="evenodd"/>
<path d="M118.9 50.8l.4-.1v.4a.78 .78 0 0 1 1.4 .1 .8 .8 0 0 1 .9-.5 .8 .8 0 0 1 .6 .8v1.9h-.4v-2.1a.59 .59 0 0 0-1 .2v1.9h-.4l-.1-2-.3-.3-.7 .4v1.9h-.4z" fill-rule="evenodd"/>
<path d="M123.6 51.3l-.2 .6h1.2a.62 .62 0 0 0-.3-.7 .62 .62 0 0 0-.7 .1zM123.2 51.1a1.07 1.07 0 0 1 1.4-.2 1.07 1.07 0 0 1 .4 1.3h-1.6a.82 .82 0 0 0 .4 .9 .82 .82 0 0 0 1-.2l.2 .3a1.31 1.31 0 0 1-1.7 0 1.31 1.31 0 0 1-.3-1.7z" fill-rule="evenodd"/>
<path d="M125.7 50.9l.4-.2 .1 .5a.82 .82 0 0 1 .9-.5 .82 .82 0 0 1 .6 .7v2h-.4v-2l-.1-.2-.3-.1-.7 .4v1.9h-.4z" fill-rule="evenodd"/>
<path d="M128.6 50.1l.4-.1v.8h.6l-.1 .3h-.6l.1 2 .5 .1 .1 .2a.66 .66 0 0 1-1.1-.5v-1.8h-.3v-.3h.3z" fill-rule="evenodd"/>
<path d="M89.8 42.2l1 .2-.8 .5h-.3l.4-.5zM90.7 42.7l.2-.1 .3 .4 .2 1.7 .6-.8-.1 .5 .2 .3a.5 .5 0 0 0-.5 .6l-.9-.1-.4 .2 .1-.5-.7-.2a1.52 1.52 0 0 1 1.4 .3l-.3-1.2-.3-.2 .4-.1zM89.8 41.8l-.2 .3 .2 .4-.5 .4a.92 .92 0 0 0 1.3-.2l.1 .7h-.3l-.2 .4a.83 .83 0 0 1 .7 .9l-.1-.1a1.02 1.02 0 0 0-1.3 0l.1 .2 .5 .3v.4l.2 .1 .1-.1a1.12 1.12 0 0 1 1.2 .2h.5l-1 1.1 1.3-.2 .1-.7 .3-.4a.73 .73 0 0 0-.5 .9h-.3l-.6 .3 1-1.2h-.9l1.1-.5-.1-.1-.8 .4 .1-.3 .1-.2 .3 .1 .1-.3-.2-.3 .1-.4-.2-.5-.6 .9v-.7a1.24 1.24 0 0 0-1.4-1.6z" fill-rule="evenodd"/>
<path d="M96.6 42.5l1-.4-.4 .4 .7 .4h-.3zM96.4 42.7l.2-.1 .1 1.8a1.49 1.49 0 0 1 1.4-.6l-.7 .5 .1 .4-.5-.1-.8 .6-.3-.6h-.4a.46 .46 0 0 0 0-.7v-.2a1.25 1.25 0 0 1 .7 .9l.2-.1zM95.4 43.3l-.1 1.6 .5-.1 .1 .2a.85 .85 0 0 1-1-.1l-.1 .1a.94 .94 0 0 0 1.2 .2l-.1 .2-.2 .1-.5-.1 .2 .4 .5 .3-.4 .1v.6l-.6-1.3-.3-.3 .6 1.6 .3 .2 .2-.2a.51 .51 0 0 1 .4-.7l.1-.2-.7-.2 .9-.4a.82 .82 0 0 1 1-.5v.2l.2-.2a.57 .57 0 0 1 .5-.7l.2-.5-1.2 .2-.3 .2v-1.3l.8 .4 .7-.3-.7-.4 .4-.6a2.74 2.74 0 0 0-1.8 .8v1.6z" fill-rule="evenodd"/>
<path d="M94.1 45.7l.1 .1v.3l.3 .1h-.3l-.1 .4v-.4l-.3-.1h.3z" fill-rule="evenodd"/>
<path d="M93.2 45.7l.2 .1-.1 .3h.3l-.3 .1v.4l-.1-.4h-.3l.3-.1z" fill-rule="evenodd"/>
<path d="M92.9 45.6a.5 .5 0 0 1 .8 .2 .5 .5 0 0 1 .8-.2l.1 1.2-.1 .1a.5 .5 0 0 1-.8-.1 .61 .61 0 0 1-.9 0zM92.8 45l-.2 1.8-.2 .4h2.6l-.2-.4-.2-1.8h-.2v.2h-1.4v-.2z" fill-rule="evenodd"/>
<path d="M92.8 48.8l.2 .2 .4-.1-.1-.3zM92 47.5l.3 .3-.3 .3a.7 .7 0 0 0 0 1.1l.7-.2-.1-.2a.49 .49 0 0 1-.6-.5l.1-.1 .4 .4 .7-.1-.3-.7 .4-.3-.7 .1zM91.7 47.3l1.1 .2 .7-.2-.4 .6 .4 1.1-.3 .2-.4-.1a.69 .69 0 0 1-.9 .3 .69 .69 0 0 1-.3-.9v-.4l.5-.3z" fill-rule="evenodd"/>
<path d="M94.1 48.2l.5-.3a.51 .51 0 0 1 .9-.1 .51 .51 0 0 1-.3 .8l-.2-.1v-.3l.4-.2-.2-.1-.9 .3 .4 .1a.49 .49 0 0 0 .8 .4v.5h-1.2l.3-.4-.1-.1-.6 .1 .3-.2-.2-.1zM93.9 48.2l-.2 .6 .2 .2 .3-.1-.1 .4h1.6v-.6a.76 .76 0 0 0-.1-1.2 .76 .76 0 0 0-1.2 .3z" fill-rule="evenodd"/>
<path d="M94.4 50.9h.7v.2h-.7zM94.8 50l.2 .7h-.5zM94.8 49.8l-.3 .4-.1 .5h-.2v.4l-.5 .3v.2a1.31 1.31 0 0 1 2 .1l.1-.1-.5-.5v-.4h-.2l-.1-.5z" fill-rule="evenodd"/>
<path d="M94.2 51.4l.3 .1 .2 .3 .2-.2-.1-.2a.34 .34 0 0 1 .4 .5l-.2-.2-.2 .2 .3 .2-.3 .2-.1-.3-.4 .3-.1-.1 .4-.3-.1-.1h-.2z" fill-rule="evenodd"/>
<path d="M93.1 50.2h.2v.2l-.3 .5h-.1zM92.3 51.3h.8v.2a.48 .48 0 0 1-.7 .3v-.1l-.2-.1zM92.1 50.2h.2l.2 .7h-.2zM92.3 51.1h.8a.59 .59 0 0 1-.8 0zM92.5 50h.4l-.1 .9h-.2zM92 50l.2 1.3a.42 .42 0 0 0-.1 .4 .42 .42 0 0 0 .4 .3h.5a.43 .43 0 0 0 .2-.7l.2-.9a.67 .67 0 0 0-.4-.6 .67 .67 0 0 0-.7 .2z" fill-rule="evenodd"/>
<path d="M92.3 48l.4 .1 .1 .2h-.3z" fill-rule="evenodd"/>
<path d="M99.1 46.7l.2-.1-.1 .5a1.09 1.09 0 0 1-.8 .9l.5-.6z" fill-rule="evenodd"/>
<path d="M97.6 45.8l.3-.2 .5 .2a.85 .85 0 0 1-.6 1.1l-.6 .6v.4l.5 .3a1.96 1.96 0 0 0 1.3-1.7l.7-.5v.2a2.51 2.51 0 0 1-1.8 2.5 1.64 1.64 0 0 0 1.8-1.2v-.3a1.77 1.77 0 0 0 .2-1.5l1-1.1-.3 .8 .6-.4-.6 .8 .7-.3-.7 .7 .6-.1-.8 .5 .7-.1-.7 .4h.7l-.8 .2 .3 .2h-.4l.2 .3h-.3l.1 .2h-.3l.1 .1a2.39 2.39 0 0 1-1.9 1.1l.1 .1h.4a.87 .87 0 0 1 .7 1l.3 .7-.5 .2a1.28 1.28 0 0 0-1-1.2v.6a5.4 5.4 0 0 1 .1 2.6l.3 .2a.94 .94 0 0 0-1 .4v-.2l-.5-.2 .3-.1h.7v-.2a3.8 3.8 0 0 0-.5-3.1l-.1-.3h-.1a1.65 1.65 0 0 1-.4-2.3l1.1-.8-.4-.5zM96 48.8a.67 .67 0 0 1 .3 .9l.5 1.4 .4-1.4 .1 .1a.63 .63 0 0 1-.1 .9l-.2 .6h-.3l-.5-1.4-.3 .1a1.1 1.1 0 0 0 .1-1.2zM99.5 44.4l.2 .7 .2-.4 .1 .5 .3-.4v.3l-1.3 1.1zM96.4 46.3h1.4l-.1 .3-.4 .2a1.24 1.24 0 0 0-.8 2l.2 .3a1.62 1.62 0 0 1 .1 1.8l-.4-1.2v-.7a.38 .38 0 0 0-.5-.3l-.2 .1a.68 .68 0 0 1 0 1.2l.1 .2h.4l.5 1.3 .4-.1 .5-1a2.59 2.59 0 0 1 .3 2.2v.4l-.5-.1-.5 .3v.2h.4l.2 .4a.93 .93 0 0 1 1.1-.4v-.4l-.3-.1 .1-1.5-.2-1.2a1.2 1.2 0 0 1 .8 .9 .58 .58 0 0 0 .8-.2 .58 .58 0 0 0-.2-.8l-.6-1.1 1.2-.8v-.2h.3l-.1-.3h.3l-.1-.3h.4l-.2-.2 .5-.4 .1-.1h-.2l.3-.5-.2 .1 .2-.5-.3 .1 .3-.4v-.3l-.2 .1 .1-.7-.3 .2-.1-.7-.5 .7-.2-.6-.1 .4-.3-.7-.1 .6-.4-.7-.2 1.5-.5 1.3a1.6 1.6 0 0 1-.8 1.3l-.6-.2a1.54 1.54 0 0 1 1-1.1 .63 .63 0 0 0 .2-1 .63 .63 0 0 0-1 .1z" fill-rule="evenodd"/>
<path d="M99 50.3h.2l.2 .2h-.4z" fill-rule="evenodd"/>
<path d="M88.5 54.1h10.3l-.1 .7h-10zM90.3 53.9l.4-.1a2.18 2.18 0 0 0 1.2-1.2l.3 .5-.5 .6-.4 .2zM91.3 52.5l.3-.2 .1 .1-.2 .6zM95.5 52.6a2.34 2.34 0 0 0 1.6 1.3h-1l-.4-.2-.5-.6zM95.6 52.4l.2-.1 .3 .2-.2 .5zM88.4 53.9l.1 1h10.4l.2-.9-.2-.1a3.6 3.6 0 0 1-2.9-.8l.2-.3v-.5a.85 .85 0 0 0-1.1 .6 .85 .85 0 0 0 .7 1h-4.2a.84 .84 0 0 0 .7-.6 .84 .84 0 0 0-.3-.9l-.3-.2-.5 .1-.1 .5 .3 .3a3.7 3.7 0 0 1-3 .8z" fill-rule="evenodd"/>
<path d="M90 54.3l.1 .2h-.2zM90 54.2l-.2 .5h.4z" fill-rule="evenodd"/>
<path d="M90.3 54.2h.2l.1 .4v-.4h.1a.26 .26 0 0 1 0 .4 .26 .26 0 0 1-.3 0 .26 .26 0 0 1-.1-.4z" fill-rule="evenodd"/>
<path d="M91 54.2h.1a.2 .2 0 0 1 .2 .2 .2 .2 0 0 1-.3 .2zM90.9 54.2v.5a.29 .29 0 0 0 .4-.1 .29 .29 0 0 0 0-.4 .29 .29 0 0 0-.4 0z" fill-rule="evenodd"/>
<path d="M91.7 54.3l.1 .2h-.2zM91.7 54.2l-.2 .5h.5z" fill-rule="evenodd"/>
<path d="M92 54.2l.2 .2 .2-.2-.1 .2 .2 .3-.3-.2-.2 .2 .2-.3z" fill-rule="evenodd"/>
<path d="M93.2 54.3l.1 .2h-.1zM93.2 54.2l-.2 .5h.5z" fill-rule="evenodd"/>
<path d="M93.5 54.2h.4h-.1v.5h-.2l.1-.5z" fill-rule="evenodd"/>
<path d="M94.6 54.2h.3h-.2v.2h.2h-.2l.1 .3h-.2z" fill-rule="evenodd"/>
<path d="M95 54.2h.2v.5h-.2z" fill-rule="evenodd"/>
<path d="M95.5 54.2a.2 .2 0 0 1 .3 .2 .2 .2 0 0 1-.3 .2zM95.4 54.2v.5a.29 .29 0 0 0 .4-.1 .29 .29 0 0 0 0-.4 .29 .29 0 0 0-.4 0z" fill-rule="evenodd"/>
<path d="M96 54.2h.3l-.1 .1v.1h.1l-.1 .2 .1 .1h-.3z" fill-rule="evenodd"/>
<path d="M96.5 54.2h.2l-.1 .4 .2 .1h-.3z" fill-rule="evenodd"/>
<path d="M96.9 54.2h.2v.5h-.2z" fill-rule="evenodd"/>
<path d="M97.3 54.2h.2l-.1 .1 .1 .2-.1 .2-.1-.1h.2z" fill-rule="evenodd"/>
<path d="M92.8 44.4a1.3 1.3 0 0 1 1.8 .1l-.9-.2-.9 .2zM94.1 44.6l.4 .1 .1 .2-.4-.1zM93.2 44.6l.4-.1 .1 .2h-.4zM92.7 44.8l.2 .1h-.2zM93.5 43.9l.2-.1 .2 .1zM93.4 42.8h.2v.4h-.2zM93.5 42.3l.2 .2 .2-.2-.1 .3h-.2zM93.6 43.4h.2l.1 .3-.2-.1-.2 .1zM93.8 42.8h.2v.4h-.2zM93 42.8l.2 .1 .1 .3h-.3l.2-.2zM94.1 42.9l.3-.1-.2 .2 .2 .2h-.3zM91.5 42.2l.9-.5-.1 .9-.2-.1-.3 .1-.2 .9 .4-.8 .6 1.6-.2 .5 .2 .3a2.86 2.86 0 0 1 2.2 0l.2-.3-.2-.5 .6-1.6 .3 .6-.2-.9-.3 .2v-.8l.5 .4-.5-.7-.2 .1-.1 .3-.6-.8-.3-.2 .1 .4a.69 .69 0 0 1 .2 1.2l.3-.4a1.68 1.68 0 0 1 0 2l-.5-.2-.2-.5 .2-.1 .6 .2-.3-.5 .3-.4-.6 .2-.1-.2 .1-.6-.4 .3-.5-.3 .2 .6-.1 .2-.6-.2 .3 .4-.3 .5 .6-.2 .2 .1-.2 .5-.5 .2a1.78 1.78 0 0 1 0-1.9l.3 .4-.1-.6-.3-.1 .8-1-.5 .3-.4 .6-.3-.3z" fill-rule="evenodd"/>
<path d="M88.4 46.7l.2 .2a1.44 1.44 0 0 1 1.2 .6 .58 .58 0 0 1 .4 .8l1.1 .7a1.45 1.45 0 0 1 0 1.3v-.3a1.36 1.36 0 0 0-1.8-1.4l.2 .2h.4a5.8 5.8 0 0 0-1.4 2.5 1.42 1.42 0 0 0-.4 2v.1a1.11 1.11 0 0 1-.4-1.2l-.1-.3a1.37 1.37 0 0 0 .3-1.6l-.2 .2 .5-1a1.97 1.97 0 0 0 0-2.5zM89.4 50.1h.4a1.09 1.09 0 0 1-.1 1.3l.1 .2 .6 .3 .3 .4-.4-.1a1.08 1.08 0 0 1-.9-1.3l-.2-.3zM87.9 46a1.23 1.23 0 0 1 1.8 .6l-.9 .1-.2-.1-.1-.4-.4 .1zM86.9 44v.7l-.4-.3a2.76 2.76 0 0 0 1.8 1.4l-1 .1 .5 .5 .4 .1a2.04 2.04 0 0 0 .4 1.6v.7l-1.2 2h.6v.4l-.1 .4-.3 .2 .1 1.5 .2-.1 .2 .6h.2l.3-.1-.1-.4a1.37 1.37 0 0 1 .5-2.1l.2-.3 .1 .9 .5 .3 .4 .4 .1-.1 .2 .3h.5a1.63 1.63 0 0 0-1.1-1.2l.1-.3a.94 .94 0 0 0-.2-1.3h-.2l.4-.5a.58 .58 0 0 1 .8-.4 .58 .58 0 0 1 .3 .8l-.1 .7 .2 .5 .1-.3a1.97 1.97 0 0 0 .1-1.9 .64 .64 0 0 1-.7-.6 .64 .64 0 0 1 .6-.7v-.2a.83 .83 0 0 0-.8 .8l-.2-.5 1-.5a.62 .62 0 0 0-.9 .3l-.2 .1-.9-.7 .5-.1 .1-.4-1-.6 .5-.7-.4 .4 .4-.8-.2-.4-.2 .7v-1.1l-.2-.1v.7l-.3-1-.1 .5-.5-.3 .4 .6-.5-.2 .2 .3a.89 .89 0 0 1 .7 1.3l-.2-.7v.7l-.5-.2v-.6l-.2 .5-.1-.1-.1-.5-.2 .4-.1-.2 .1-.7-.2 .5z" fill-rule="evenodd"/>
<path d="M88.7 46.2l.2-.2 .3 .3z" fill-rule="evenodd"/>
<path d="M91.2 47.1h5v1.8l-.2-.1v-1.5h-4.6v2.2h4.6v-.7l.1 .2-.1 1v-.4h-2.2v3.6a3.6 3.6 0 0 0 2.3-3.2l.1-.1a3.6 3.6 0 0 1-2.5 3.5 3.7 3.7 0 0 1-2.5-4.2l.1 1.1 .1-.1a3.3 3.3 0 0 0 2.2 3v-3.6h-2.2l-.2-.7z" fill-rule="evenodd"/>
<circle cx="98" cy="45.8" r=".15"/>
</g>
<g font-size="12.5" fill="#231f20">
<text x="83.1" y="73.7">NOTICE</text>
<text x="57.2" y="108.1">TRAVELLING STOCK</text>
<text x="60.2" y="164.4">USE STOCK ROUTE</text>
</g>
<g font-size="7.1" fill="#231f20">
<text x="114.4" y="248.3">INSTRUCTION SIGN</text>
<text x="175.4" y="274">TC2991</text>
</g>
<g font-size="6.3" fill="#231f20">
<text x="62.3" y="87.8">THE USE OF THIS ROAD BY</text>
<text x="60.1" y="122.2">EXCEPT ANIMALS BEING LED</text>
<text x="54.4" y="133.1">RIDDEN OR DRIVEN IN HARNESS</text>
<text x="84.3" y="144">IS PROHIBITED</text>
</g>
<g font-size="4.9" fill="#231f20">
<text x="98.6" y="254.5">“THE USE OF THIS ROAD BY TRAVELLING</text>
<text x="118" y="259.6">STOCK... IS PROHIBITED”</text>
</g>
<g font-size="4.2" fill="#231f20">
<text x="100.6" y="267.2">APPROVED AS OFFICIAL TRAFFIC SIGN</text>
<text x="174.7" y="285.6">A</text>
<text x="180.8" y="285.6">B</text>
<text x="187" y="285.6">C</text>
<text x="192.6" y="285.6">D</text>
<text x="198.7" y="285.6">E</text>
</g>
<g font-size="3.9" fill="#231f20">
<text x="20.8" y="214.4">Colour Legend</text>
<text x="100.5" y="214.7">Notes:</text>
<text x="28.3" y="222.2">Retroreflective white</text>
<text x="100.5" y="222.2">1. For Queensland Government logo see TC1233.</text>
<text x="100.5" y="226.5">2. Transport Infrastructure (State controlled Roads</text>
<text x="28.3" y="229.8">Black</text>
<text x="104.8" y="230.8">Regulations 1994 - Regulation 3.(2)(d).</text>
</g>
<g font-size="3.5" fill="#231f20">
<text x="105" y="25">750</text>
<text x="173.2" y="32.8">R50</text>
<text x="179.1" y="39.4">35</text>
<text x="39.8" y="46.2">10</text>
<text x="179.1" y="49.1">90</text>
<text x="179.1" y="59.3">40</text>
<text x="179.1" y="68.8">80CM</text>
<text x="179.1" y="78.8">50</text>
<text x="179.1" y="85.9">40CN</text>
<text x="179.1" y="92.9">50</text>
<text x="25.9" y="106.9">900</text>
<text x="179.1" y="103.2">80BN</text>
<text x="179.1" y="113.2">50</text>
<text x="179.1" y="120.3">40CN</text>
<text x="179.1" y="126.1">30</text>
<text x="179.1" y="131.2">40CN</text>
<text x="179.1" y="136.7">30</text>
<text x="179.1" y="142.1">40CN</text>
<text x="179.1" y="149.2">50</text>
<text x="179.1" y="159.4">80BN</text>
<text x="40.9" y="168.3">5</text>
<text x="179.1" y="171.4">75</text>
<text x="21.5" y="267.9">Department of Transport and Main Roads</text>
<text x="17.7" y="271.8">Infrastructure Management &amp; Delivery Division</text>
<text x="16.7" y="280.7">Designed</text>
<text x="42.7" y="280.7">Checked</text>
<text x="69.7" y="280.7">Scale</text>
<text x="98.5" y="281.4">PRINCIPAL ENGINEER</text>
<text x="154.7" y="276.1">17/12/13</text>
<text x="157.4" y="281.2">Date</text>
<text x="17" y="284.8">RH 9/96</text>
<text x="42.7" y="284.8">MC 9/96</text>
<text x="69.7" y="285.2">Not to Scale</text>
<text x="100.5" y="284.8">(Traffic Engineering)</text>
</g>
</svg>
